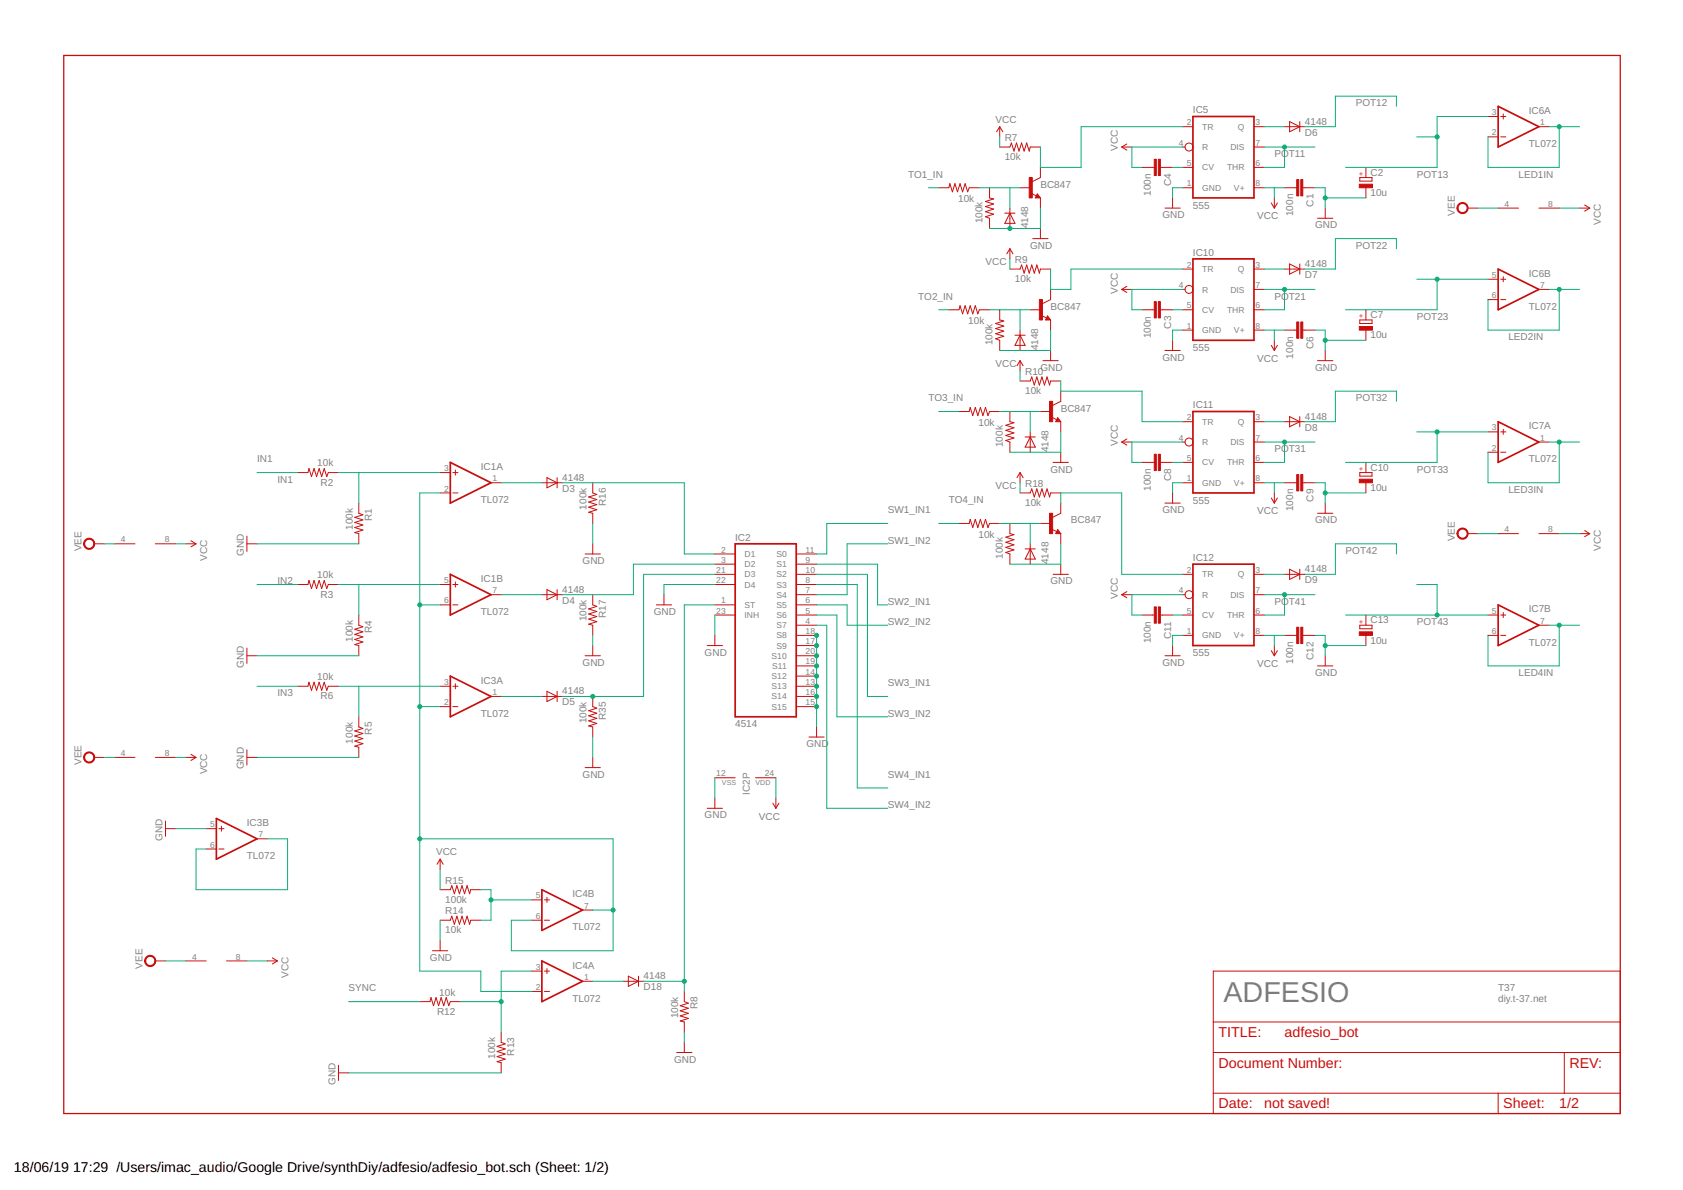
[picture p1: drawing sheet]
<svg xmlns="http://www.w3.org/2000/svg" width="420mm" height="297mm" viewBox="0 0 420 297" stroke-linecap="round" stroke-linejoin="round" font-family="sans-serif">
<g fill="none" stroke="#c90d0c" stroke-width=".42">
<path d="M297.8 29.1h15.3v20.3h-15.3zM374 26.5l10.2 5.1-10.2 5.1zM297.8 64.6h15.3v20.3h-15.3zM374 67.2l10.2 5-10.2 5.1zM112.4 115.4l10.2 5.1-10.2 5.1zM297.8 102.7h15.3v20.3h-15.3zM374 105.3l10.2 5-10.2 5.1zM183.5 135.7h15.3v43.2h-15.3zM112.4 143.4l10.2 5-10.2 5.1zM297.8 140.8h15.3v20.3h-15.3zM374 151l10.2 5.1-10.2 5zM112.4 168.8l10.2 5-10.2 5.1z"/>
<path d="M54 204.3l10.2 5.1-10.2 5.1zM135.3 222.1l10.1 5.1-10.1 5zM135.3 239.9l10.1 5-10.1 5.1z"/>
</g>
<g fill="none" stroke="#c90d0c" stroke-width=".25">
<path d="M249.6 31.6l.7 1.3M249.6 31.6l-.8 1.3M249.6 31.6v2.6M249.6 36.7h2.5l.4-1 .6 2 .7-2 .6 2 .6-2 .7 2 .6-2 .6 2 .3-1h2.5M280 36.7h2.6M280 36.7l1.3 .8M281.3 35.9l-1.3 .8M295.3 31.6h2.5M295.3 36.7h.5M313.1 31.6h2.5M313.1 36.7h2.5M320.7 31.6h5.1"/>
<path d="M321.9 30.4l2.6 1.2-2.6 1.3zM324.5 30.4v2.5M371.5 29.1h2.5M371.5 34.2h2.5M374.6 29.1h1.3M374.6 34.2h1.3M375.3 28.4v1.3M384.2 31.6h2.5M234.3 46.9h2.6l.2-1.1 .7 2.1 .6-2.1 .6 2.1 .7-2.1 .6 2.1 .6-2.1 .7 2.1 .4-1h2.5M247 46.9v2.5l1.1 .3-2.1 .6 2.1 .6-2.1 .7 2.1 .6-2.1 .6 2.1 .7-2.1 .6 1 .4v2.5M250.8 53.2h2.6M252.1 51.9v5.1"/>
<path d="M252.1 53.2l1.3 2.6h-2.6zM254.7 46.9h2.5M257.5 48.3l1.2 .6M257.8 59.6h3.8M259 48.4l.7 1h-1.2zM259 48.9l.1 .2h-.4l.3-.5 .5 .7h-.8M259.7 41.8v2.5l-2 1M259.7 49.4v2.5M259.7 57v2.6M285.1 41.8h3.1M289.7 41.8h3M290.8 51.9h3.8"/>
<path d="M292.7 49.4v2.5M295.3 41.8h2.5M295.3 46.9h2.5M313.1 41.8h2.5M313.1 46.9h2.5M317.4 50.7l.7 1.2M318.1 49.4v2.5M318.9 50.7l-.8 1.2M320.7 46.9h3M325.2 46.9h3.1M328.9 54.5h3.8M330.8 51.9v2.6"/>
<path d="M339.5 44.3h3v.9h-3zM341 41.8v2.5M341 46.9v2.5M366.4 51.9h2.5M374 51.9h5.1M384.2 51.9h5.1M394.3 51.9h2.6M395.6 51.2l1.3 .7M396.9 51.9l-1.3 .8M236.9 77.3h2.5l.3-1 .6 2 .6-2 .7 2 .6-2 .6 2 .7-2 .6 2 .4-1h2.5M249.6 77.3v2.6l1 .2-2 .7 2 .6-2 .6 2 .7-2 .6 2 .6-2 .7 1 .3v2.6M252.1 62.1l.8 1.3"/>
<path d="M252.1 62.1l-.7 1.3M252.1 62.1v2.5M252.1 67.2h2.6l.3-1.1 .7 2.1 .6-2.1 .6 2.1 .7-2.1 .6 2.1 .6-2.1 .7 2.1 .2-1h2.6M257.2 77.3h2.5M260 78.8l1.3 .6M261.5 78.8l.8 1.1h-1.3zM261.5 79.4l.1 .2h-.3l.2-.5 .5 .6h-.7M262.3 72.2v2.6l-2.1 1M262.3 79.9v2.5M280 72.2h2.6M280 72.2l1.3 .8M281.3 71.5l-1.3 .7"/>
<path d="M285.1 77.3h3.1M289.7 77.3h3M295.3 77.3h2.5M295.3 67.2h2.5M295.3 72.2h.5M313.1 77.3h2.5M313.1 67.2h2.5M313.1 72.2h2.5M320.7 67.2h5.1M321.9 65.9l2.6 1.3-2.6 1.2zM324.5 65.9v2.5M339.5 79.9h3v.9h-3z"/>
<path d="M341 77.3v2.6M371.5 69.7h2.5M371.5 74.8h2.5M374.6 69.7h1.3M374.6 74.8h1.3M375.3 69.1v1.2M384.2 72.2h2.5M253.4 83.7h2.5M254.7 90l.7 1.3M254.7 90l-.8 1.3M254.7 82.4v5.1M254.7 90v2.6"/>
<path d="M254.7 95.1h2.5l.4-1 .6 2 .6-2 .7 2 .6-2 .7 2 .6-2 .6 2 .3-1h2.5M254.7 83.7l1.2 2.5h-2.5zM260.4 90h3.8M262.3 87.5v2.5M264.8 97.6v2.6l-2 1M290.8 87.5h3.8M292.7 84.9v2.6M295.3 82.4h2.5M313.1 82.4h2.5M317.4 86.2l.7 1.3M318.1 84.9v2.6M318.9 86.2l-.8 1.3"/>
<path d="M320.7 82.4h3M325.2 82.4h3.1M328.9 90h3.8M330.8 87.5v2.5M341 82.4v2.5M74.3 118h2.6l.2-1.1 .7 2.1 .6-2.1 .6 2.1 .7-2.1 .6 2.1 .6-2.1 .7 2.1 .4-1h2.5M109.9 118h2.5M113.1 118h1.2M113.7 117.3v1.3M136.5 119.2l2.6 1.3-2.6 1.3zM139.1 119.2v2.6M239.4 102.7h2.6l.2-1 .6 2 .7-2 .6 2 .7-2 .6 2 .6-2 .7 2 .3-1h2.6"/>
<path d="M252.1 102.7v2.6l1 .2-2 .7 2 .6-2 .6 2 .7-2 .6 2 .6-2 .7 1 .3v2.6M254.7 118v2.5M254.7 118l.7 1.2M254.7 118l-.8 1.2M255.9 109.1h2.6M257.2 109.1l1.3 2.5h-2.6zM257.2 107.8v5.1M259.7 102.7h2.6M262.6 104.1l1.2 .7M262.9 115.4h3.8M264.1 104.2l.7 1.1h-1.3zM264.1 104.8l.1 .2h-.4l.3-.5 .5 .6h-.8"/>
<path d="M264.8 105.3v2.5M264.8 112.9v2.5M280 110.3h2.6M280 110.3l1.3 .8M281.3 109.6l-1.3 .7M285.1 115.4h3.1M289.7 115.4h3M295.3 105.3h2.5M295.3 110.3h.5M295.3 115.4h2.5M313.1 105.3h2.5M313.1 110.3h2.5"/>
<path d="M313.1 115.4h2.5M320.7 105.3h5.1M321.9 104l2.6 1.3-2.6 1.2zM324.5 104v2.5M339.5 118h3v.9h-3zM341 115.4v2.6M371.5 107.8h2.5M371.5 112.9h2.5M374.6 107.8h1.3M374.6 112.9h1.3M375.3 107.2v1.2M384.2 110.3h2.5"/>
<path d="M23.5 135.7h2.6M28.6 135.7h5.1M38.8 135.7h5.1M46.4 135.7h2.5M47.7 135l1.2 .7M48.9 135.7l-1.2 .8M61.6 135.7h2.6M61.6 133.8v3.8M89.6 125.6v2.5l1 .4-2 .6 2 .7-2 .6 2 .6-2 .7 2 .6-2 .6 1 .3v2.5M109.9 123h2.5M113.1 123h1.2M122.6 120.5h2.5"/>
<path d="M135.3 120.5h5.1M146.1 138.3h3.8M148 120.5v2.5l1 .4-2 .7 2 .6-2 .6 2 .7-2 .6 2 .6-2 .7 1 .2v2.6M148 135.7v2.6M178.5 138.3h5M198.8 138.3h5.1M239.4 130.7h2.6l.2-1.1 .6 2.1 .7-2.1 .6 2.1 .7-2.1 .6 2.1 .6-2.1 .7 2.1 .3-1h2.6M252.1 130.7v2.5l1 .3-2 .6 2 .6-2 .7 2 .6-2 .6 2 .7-2 .6 1 .4v2.5M254.7 123h2.5l.4-1 .6 2.1 .6-2.1 .7 2.1 .6-2.1 .7 2.1 .6-2.1 .6 2.1 .3-1.1h2.5M255.9 137h2.6M257.2 135.7v5.1M257.2 137l1.3 2.6h-2.6z"/>
<path d="M259.7 130.7h2.6M262.6 132.1l1.2 .6M264.1 132.2l.7 1h-1.3zM264.1 132.7l.1 .2h-.4l.3-.5 .5 .7h-.8M264.8 125.6v2.5l-2 1M264.8 133.2v2.5M290.8 125.6h3.8M292.7 123v2.6M295.3 120.5h2.5M313.1 120.5h2.5M317.4 124.3l.7 1.3M318.1 123v2.6"/>
<path d="M318.9 124.3l-.8 1.3M320.7 120.5h3M325.2 120.5h3.1M328.9 128.1h3.8M330.8 125.6v2.5M341 120.5v2.5M366.4 133.2h2.5M374 133.2h5.1M384.2 133.2h5.1M394.3 133.2h2.6M395.6 132.4l1.3 .8M396.9 133.2l-1.3 .8"/>
<path d="M74.3 145.9h2.6l.2-1 .7 2 .6-2 .6 2 .7-2 .6 2 .6-2 .7 2 .4-1h2.5M89.6 153.5v2.6l1 .3-2 .7 2 .6-2 .6 2 .7-2 .6 2 .7-2 .6 1 .2v2.6M109.9 145.9h2.5M109.9 151h2.5M113.1 145.9h1.2M113.1 151h1.2M113.7 145.3v1.2M122.6 148.4h2.5M135.3 148.4h5.1M136.5 147.2l2.6 1.2-2.6 1.3zM139.1 147.2v2.5M148 148.4v2.6l1 .4-2 .6 2 .6-2 .7 2 .6-2 .6 2 .7-2 .6 1 .3v2.5"/>
<path d="M163.9 151h3.8M165.8 148.4v2.6M178.5 145.9h5M178.5 151h5M178.5 140.8h5M178.5 153.5h5M178.5 143.4h5M178.5 158.6v2.5M198.8 145.9h5.1M198.8 151h5.1M198.8 148.4h5.1M198.8 140.8h5.1"/>
<path d="M198.8 156.1h5.1M198.8 153.5h5.1M198.8 143.4h5.1M198.8 158.6h5.1M262.9 143.4h3.8M264.8 140.8v2.6M280 148.4h2.6M280 148.4l1.3 .8M281.3 147.7l-1.3 .7M285.1 153.5h3.1M289.7 153.5h3M295.3 148.4h.5"/>
<path d="M295.3 153.5h2.5M295.3 143.4h2.5M295.3 158.6h2.5M313.1 148.4h2.5M313.1 153.5h2.5M313.1 143.4h2.5M313.1 158.6h2.5M320.7 143.4h5.1M320.7 158.6h3M321.9 142.1l2.6 1.3-2.6 1.2zM324.5 142.1v2.5M325.2 158.6h3.1"/>
<path d="M339.5 156.1h3v.9h-3zM341 153.5v2.6M341 158.6v2.5M371.5 153.5h2.5M371.5 158.6h2.5M374.6 153.5h1.3M374.6 158.6h1.3M375.3 152.9v1.3M384.2 156.1h2.5M61.6 163.7h2.6M61.6 161.8v3.8M74.3 171.3h2.6l.2-1 .7 2 .6-2 .6 2 .7-2 .6 2 .6-2 .7 2 .4-1h2.5"/>
<path d="M89.6 178.9v2.6l1 .3-2 .7 2 .6-2 .6 2 .7-2 .6 2 .6-2 .7 1 .2v2.6M109.9 171.3h2.5M109.9 176.4h2.5M113.1 171.3h1.2M113.1 176.4h1.2M113.7 170.7v1.2M122.6 173.8h2.5M135.3 173.8h5.1M136.5 172.6l2.6 1.2-2.6 1.3zM139.1 172.6v2.5M146.1 163.7h3.8M148 161.1v2.6"/>
<path d="M148 173.8v2.6l1 .4-2 .6 2 .6-2 .7 2 .6-2 .6 2 .7-2 .6 1 .3v2.5M176.6 161.1h3.8M198.8 171.3h5.1M198.8 168.8h5.1M198.8 176.4h5.1M198.8 173.8h5.1M198.8 161.1h5.1M198.8 166.2h5.1M198.8 163.7h5.1M290.8 163.7h3.8M292.7 161.1v2.6M317.4 162.4l.7 1.3"/>
<path d="M318.1 161.1v2.6M318.9 162.4l-.8 1.3M328.9 166.2h3.8M330.8 163.7v2.5M23.5 189.1h2.6M28.6 189.1h5.1M38.8 189.1h5.1M46.4 189.1h2.5M47.7 188.3l1.2 .8M48.9 189.1l-1.2 .7M61.6 187.2v3.8M61.6 189.1h2.6"/>
<path d="M146.1 191.6h3.8M148 189.1v2.5M178.5 199.2v2.6M178.5 194.1h5M188.6 194.1h5.1M193.7 199.2v2.6M202 184h3.8M203.9 181.5v2.5M41.3 206.8h2.6M41.3 204.9v3.8M51.5 206.8h2.5M51.5 211.9h2.5"/>
<path d="M54.7 206.8h1.2M54.7 211.9h1.2M55.3 206.2v1.3M64.2 209.4h2.5M109.9 214.5l.7 1.2M109.9 214.5l-.8 1.2M109.9 214.5v2.5M176.6 201.8h3.8M192.9 200.5l.8 1.3M194.5 200.5l-.8 1.3M38.8 239.9h2.5M46.4 239.9h5.1"/>
<path d="M56.6 239.9h5M66.7 239.9h2.6M68 239.1l1.3 .8M69.3 239.9l-1.3 .7M108 237.3h3.8M109.9 229.7h2.5l.4-1 .6 2 .7-2 .6 2 .6-2 .7 2 .6-2 .6 2 .3-1h2.5M109.9 234.8v2.5M109.9 222.1h2.5l.4-1 .6 2 .7-2 .6 2 .6-2 .7 2 .6-2 .6 2 .3-1h2.5M132.7 224.6h2.6M132.7 229.7h2.6M135.9 224.6h1.3M135.9 229.7h1.3"/>
<path d="M136.5 224v1.3M145.4 227.2h2.6M104.8 250h2.5l.3-1 .6 2 .7-2 .6 2 .6-2 .7 2 .6-2 .6 2 .4-1h2.6M125.1 257.6v2.6l1 .4-2 .6 2 .6-2 .7 2 .6-2 .6 2 .7-2 .6 1 .3v2.5M132.7 242.4h2.6M132.7 247.5h2.6M135.9 242.4h1.3M135.9 247.5h1.3M136.5 241.8v1.2M145.4 244.9h2.6M155.6 244.9h5.1M156.9 243.7l2.5 1.2-2.5 1.3z"/>
<path d="M159.4 243.7v2.5M170.8 247.5v2.5l1.1 .4-2.1 .6 2.1 .7-2.1 .6 2.1 .6-2.1 .7 2.1 .6-2.1 .6 1 .3v2.5M302.9 242.4h101.6v35.6h-101.6zM302.9 255.1h101.6M84.5 265.9v3.8M84.5 267.8h2.5M168.9 262.7h3.8M170.8 260.2v2.5M302.9 262.7h101.6M302.9 272.9h101.6M374 272.9v5.1M390.5 262.7v10.2"/>
<circle cx="296.8" cy="36.7" r=".99"/>
<circle cx="296.8" cy="72.2" r=".99"/>
<circle cx="296.8" cy="110.3" r=".99"/>
<circle cx="296.8" cy="148.4" r=".99"/>
</g>
<g fill="#c90d0c" stroke="#c90d0c" stroke-width=".25">
<path d="M21.3 134.8a1.39 1.39 0 0 1 2.2 .2 1.39 1.39 0 0 1-.9 2.1 1.39 1.39 0 0 1-1.7-1.4h.2a1.14 1.14 0 0 1 1.6-1 1.14 1.14 0 0 1 .3 1.9 1.14 1.14 0 0 1-1.8-.6l-.1-.3h-.2z" fill-rule="evenodd"/>
<path d="M21.3 188.1a1.4 1.4 0 0 1 2.2 .2 1.4 1.4 0 0 1-.9 2.1 1.4 1.4 0 0 1-1.7-1.3h.2a1.14 1.14 0 0 1 1.6-1.1 1.14 1.14 0 0 1 .3 1.9 1.14 1.14 0 0 1-1.8-.5l-.1-.3h-.2z" fill-rule="evenodd"/>
<path d="M36.5 238.9a1.39 1.39 0 0 1 2.2 .2 1.39 1.39 0 0 1-.8 2.1 1.39 1.39 0 0 1-1.8-1.3h.3a1.14 1.14 0 0 1 1.6-1.1 1.14 1.14 0 0 1 .2 1.9 1.14 1.14 0 0 1-1.8-.6v-.2h-.3z" fill-rule="evenodd"/>
<path d="M364.1 132.2a1.39 1.39 0 0 1 2.2 .3 1.39 1.39 0 0 1-.8 2 1.39 1.39 0 0 1-1.8-1.3h.3a1.15 1.15 0 0 1 1.6-1.1 1.15 1.15 0 0 1 .3 1.9 1.15 1.15 0 0 1-1.9-.5v-.3h-.3z" fill-rule="evenodd"/>
<path d="M364.1 51a1.4 1.4 0 0 1 2.2 .2 1.4 1.4 0 0 1-.8 2.1 1.4 1.4 0 0 1-1.8-1.4h.3a1.15 1.15 0 0 1 1.6-1 1.15 1.15 0 0 1 .3 1.9 1.15 1.15 0 0 1-1.9-.6v-.3h-.3z" fill-rule="evenodd"/>
</g>
<g fill="#c90d0c" stroke="#c90d0c" stroke-width=".25">
<path d="M288.2 39.8h.5v4h-.5z"/>
<path d="M289.2 39.8h.5v4h-.5z"/>
<path d="M256.9 44.3h.8v5.1h-.8z"/>
<path d="M259.5 74.8h.7v5.1h-.7z"/>
<path d="M262 100.2h.8v5.1h-.8z"/>
<path d="M262 128.1h.8v5.1h-.8z"/>
<path d="M323.7 44.8h.5v4.1h-.5z"/>
<path d="M324.7 44.8h.5v4.1h-.5z"/>
<path d="M339.3 46h3.3v.9h-3.3z"/>
<path d="M288.2 75.3h.5v4.1h-.5z"/>
<path d="M289.2 75.3h.5v4.1h-.5z"/>
<path d="M323.7 80.4h.5v4h-.5z"/>
<path d="M324.7 80.4h.5v4h-.5z"/>
<path d="M339.3 81.5h3.3v.9h-3.3z"/>
<path d="M288.2 113.4h.5v4.1h-.5z"/>
<path d="M289.2 113.4h.5v4.1h-.5z"/>
<path d="M323.7 118.5h.5v4h-.5z"/>
<path d="M324.7 118.5h.5v4h-.5z"/>
<path d="M339.3 119.6h3.3v.9h-3.3z"/>
<path d="M288.2 151.5h.5v4.1h-.5z"/>
<path d="M289.2 151.5h.5v4.1h-.5z"/>
<path d="M323.7 156.6h.5v4h-.5z"/>
<path d="M324.7 156.6h.5v4h-.5z"/>
<path d="M339.3 157.7h3.3v.9h-3.3z"/>
</g>
<path d="M15.9 13.8h388.6v264.2h-388.6z" fill="none" stroke="#c90d0c" stroke-width=".32"/>
<g fill="none" stroke="#0dab76" stroke-width=".25">
<path d="M249.6 34.2v2.5M295.3 31.6h-25.4v10.2h-10.2v-5.1M295.3 36.7h-12.7v5.1h2.5M315.6 36.7h12.7M315.6 31.6h5.1M320.7 36.7v5.1h-5.1M348.6 26.5v-2.5h-15.2v7.6h-7.6M353.7 34.2h5.1M371.5 29.1h-12.7v12.7h-22.9M386.7 31.6h7.6M389.3 31.6v10.2h-17.8v-7.6M231.8 46.9h2.5"/>
<path d="M244.5 46.9h10.2M252.1 46.9v5M259.7 51.9v5.1h-12.7M292.7 41.8h2.6M295.3 46.9h-2.6v2.5M315.6 46.9h5.1M318.1 46.9v2.5M328.3 46.9h2.5v5M330.8 49.4h10.2M368.9 51.9h5.1M389.3 51.9h5M234.3 77.3h2.6"/>
<path d="M247 77.3h10.2M252.1 64.6v2.6M254.7 77.3v5.1M262.3 67.2v5h5.1v-5h27.9M292.7 77.3h2.6M295.3 72.2h-12.7v5.1h2.5M315.6 72.2h12.7M315.6 67.2h5.1M320.7 72.2v5.1h-5.1M348.6 62.1v-2.5h-15.2v7.6h-7.6M353.7 69.7h17.8M358.8 69.7v7.6h-22.9"/>
<path d="M386.7 72.2h7.6M389.3 72.2v10.2h-17.8v-7.6M254.7 92.6v2.5M262.3 82.4v5.1h-12.7M264.8 95.1v2.5h20.3v7.7h10.2M295.3 82.4h-2.6v2.5M315.6 82.4h5.1M318.1 82.4v2.5M328.3 82.4h2.5v5.1M330.8 84.9h10.2M64.2 118h10.1M84.5 118h25.4"/>
<path d="M89.6 118v7.6M234.3 102.7h5.1M249.6 102.7h10.1M257.2 102.7v5.1M264.8 107.8v5.1h-12.7M292.7 115.4h2.6M295.3 110.3h-12.7v5.1h2.5M315.6 110.3h12.7M315.6 105.3h5.1M320.7 110.3v5.1h-5.1M348.6 100.2v-2.6h-15.2v7.7h-7.6M353.7 107.8h17.8"/>
<path d="M358.8 107.8v7.6h-22.9M386.7 110.3h7.6M389.3 110.3v10.2h-17.8v-7.6M26.1 135.7h2.5M43.9 135.7h2.5M64.2 135.7h25.4M109.9 123h-5.1v119.4h15.2v5.1h12.7M125.1 120.5h10.2M140.4 120.5h30.4v17.8h7.7M148 130.7v5M221.6 135.7h-10.1v12.7h-7.6M221.6 130.7h-15.2v7.6h-2.5"/>
<path d="M234.3 130.7h5.1M249.6 130.7h10.1M254.7 120.5v2.5M257.2 130.7v5M264.8 125.6v-2.6h15.2v20.4h15.3M264.8 135.7v5.1h-12.7M295.3 120.5h-2.6v2.5M315.6 120.5h5.1M318.1 120.5v2.5M328.3 120.5h2.5v5.1M330.8 123h10.2M348.6 138.3v-2.6h-15.2v7.7h-7.6"/>
<path d="M368.9 133.2h5.1M389.3 133.2h5M64.2 145.9h10.1M84.5 145.9h25.4M89.6 145.9v7.6M104.8 151h5.1M125.1 148.4h10.2M148 158.6v2.5M178.5 153.5v5.1M178.5 151h-7.7v96.5M178.5 145.9h-12.7v2.5M178.5 140.8h-20.4v7.6h-17.7"/>
<path d="M178.5 143.4h-17.8v30.4h-20.3M203.9 145.9h10.1v50.8h7.6M203.9 158.6v22.9M203.9 140.8h15.2v10.2h2.5M203.9 153.5h5v25.4h12.7M203.9 151h7.6v5.1h10.1M203.9 143.4h12.7v30.4h5M203.9 156.1h2.5v45.7h15.2M292.7 153.5h2.6M295.3 158.6h-2.6v2.5M295.3 148.4h-12.7v5.1h2.5M315.6 158.6h5.1"/>
<path d="M315.6 148.4h12.7M315.6 143.4h5.1M318.1 158.6v2.5M320.7 148.4v5.1h-5.1M328.3 158.6h2.5v5.1M335.9 153.5h35.6M353.7 145.9h5.1v7.6M386.7 156.1h7.6M389.3 156.1v10.1h-17.8v-7.6M64.2 163.7h25.4M64.2 171.3h10.1M84.5 171.3h25.4"/>
<path d="M89.6 171.3v7.6M104.8 176.4h5.1M125.1 173.8h10.2M330.8 161.1h10.2M26.1 189.1h2.5M43.9 189.1h2.5M64.2 189.1h25.4M148 184v5.1M178.5 194.1v5.1M193.7 194.1v5.1M43.9 206.8h7.6M66.7 209.4h5.1v12.7h-22.9v-10.2h2.6"/>
<path d="M104.8 209.4h48.3v27.9h-25.4v-7.6h5M109.9 217v5.1M41.3 239.9h5.1M61.6 239.9h5.1M109.9 229.7v5.1M120 222.1h2.6v7.6h-2.6M122.6 224.6h10.1M148 227.2h5.1M87 250h17.8M115 250h10.1M132.7 242.4h-7.6v15.2M148 244.9h7.6"/>
<path d="M160.7 244.9h10.1M170.8 257.6v2.6M87 267.8h38.1"/>
</g>
<g fill="#0dab76" stroke="#0dab76" stroke-width=".25">
<circle cx="330.8" cy="49.4" r=".51"/>
<circle cx="203.9" cy="158.6" r=".51"/>
<circle cx="203.9" cy="161.1" r=".51"/>
<circle cx="203.9" cy="163.7" r=".51"/>
<circle cx="203.9" cy="166.2" r=".51"/>
<circle cx="203.9" cy="168.8" r=".51"/>
<circle cx="203.9" cy="171.3" r=".51"/>
<circle cx="203.9" cy="173.8" r=".51"/>
<circle cx="203.9" cy="176.4" r=".51"/>
<circle cx="330.8" cy="84.9" r=".51"/>
<circle cx="330.8" cy="123" r=".51"/>
<circle cx="330.8" cy="161.1" r=".51"/>
<circle cx="252.1" cy="57" r=".51"/>
<circle cx="125.1" cy="250" r=".51"/>
<circle cx="104.8" cy="151" r=".51"/>
<circle cx="104.8" cy="176.4" r=".51"/>
<circle cx="153.1" cy="227.2" r=".51"/>
<circle cx="104.8" cy="209.4" r=".51"/>
<circle cx="122.6" cy="224.6" r=".51"/>
<circle cx="148" cy="173.8" r=".51"/>
<circle cx="170.8" cy="244.9" r=".51"/>
<circle cx="320.7" cy="36.7" r=".51"/>
<circle cx="358.8" cy="34.2" r=".51"/>
<circle cx="320.7" cy="72.2" r=".51"/>
<circle cx="358.8" cy="69.7" r=".51"/>
<circle cx="320.7" cy="110.3" r=".51"/>
<circle cx="358.8" cy="107.8" r=".51"/>
<circle cx="320.7" cy="148.4" r=".51"/>
<circle cx="358.8" cy="153.5" r=".51"/>
<circle cx="389.3" cy="110.3" r=".51"/>
<circle cx="389.3" cy="156.1" r=".51"/>
<circle cx="389.3" cy="72.2" r=".51"/>
<circle cx="389.3" cy="31.6" r=".51"/>
</g>
<text font-size="7.2" fill="#808080" x="305.4" y="250">ADFESIO</text>
<g font-size="3.6" fill="#c90d0c">
<text x="304.2" y="258.9">TITLE:</text>
<text x="320.7" y="258.9">adfesio_bot</text>
<text x="304.2" y="266.5">Document Number:</text>
<text x="391.8" y="266.5">REV:</text>
<text x="304.2" y="276.7">Date:</text>
<text x="315.6" y="276.7">not saved!</text>
<text x="375.3" y="276.7">Sheet:</text>
<text x="389.3" y="276.7">1/2</text>
</g>
<g font-size="3.5">
<text x="3.5" y="292.5">18/06/19</text>
<text x="18.2" y="292.5">17:29 /Users/imac_audio/Google Drive/synthDiy/adfesio/adfesio_bot.sch (Sheet: 1/2)</text>
</g>
<g font-size="2.5" fill="#808080">
<text x="297.8" y="28.3">IC5</text>
<text x="338.5" y="26.5">POT12</text>
<text x="381.6" y="28.4">IC6A</text>
<text x="248.6" y="30.6">VCC</text>
<text x="250.8" y="35.2">R7</text>
<text x="325.8" y="31.1">4148</text>
<text x="325.8" y="33.9">D6</text>
<text x="250.8" y="40">10k</text>
<text x="279" y="37.7" transform="rotate(-90 279 37.7)">VCC</text>
<text x="318.1" y="39.2">POT11</text>
<text x="381.6" y="36.7">TL072</text>
<text x="226.7" y="44.3">TO1_IN</text>
<text x="259.7" y="46.9">BC847</text>
<text x="292.4" y="46.5" transform="rotate(-90 292.4 46.5)">C4</text>
<text x="342.1" y="43.8">C2</text>
<text x="353.7" y="44.3">POT13</text>
<text x="379.1" y="44.3">LED1IN</text>
<text x="239.2" y="50.4">10k</text>
<text x="287.3" y="48.9" transform="rotate(-90 287.3 48.9)">100n</text>
<text x="297.8" y="52.1">555</text>
<text x="322.8" y="53.9" transform="rotate(-90 322.8 53.9)">100n</text>
<text x="327.9" y="51.6" transform="rotate(-90 327.9 51.6)">C1</text>
<text x="342.1" y="48.9">10u</text>
<text x="363.2" y="53.8" transform="rotate(-90 363.2 53.8)">VEE</text>
<text x="245.3" y="55.7" transform="rotate(-90 245.3 55.7)">100k</text>
<text x="256.7" y="57" transform="rotate(-90 256.7 57)">4148</text>
<text x="290.2" y="54.5">GND</text>
<text x="313.9" y="54.7">VCC</text>
<text x="328.3" y="57">GND</text>
<text x="399.7" y="56.2" transform="rotate(-90 399.7 56.2)">VCC</text>
<text x="253.4" y="65.7">R9</text>
<text x="257.2" y="62.1">GND</text>
<text x="297.8" y="63.9">IC10</text>
<text x="338.5" y="62.1">POT22</text>
<text x="246" y="66.2">VCC</text>
<text x="253.4" y="70.5">10k</text>
<text x="325.8" y="66.6">4148</text>
<text x="325.8" y="69.4">D7</text>
<text x="381.6" y="69.1">IC6B</text>
<text x="229.3" y="74.8">TO2_IN</text>
<text x="262.3" y="77.3">BC847</text>
<text x="279" y="73.3" transform="rotate(-90 279 73.3)">VCC</text>
<text x="318.1" y="74.8">POT21</text>
<text x="381.6" y="77.3">TL072</text>
<text x="241.7" y="80.9">10k</text>
<text x="292.4" y="82" transform="rotate(-90 292.4 82)">C3</text>
<text x="342.1" y="79.4">C7</text>
<text x="353.7" y="79.9">POT23</text>
<text x="247.8" y="86.2" transform="rotate(-90 247.8 86.2)">100k</text>
<text x="259.2" y="87.5" transform="rotate(-90 259.2 87.5)">4148</text>
<text x="287.3" y="84.4" transform="rotate(-90 287.3 84.4)">100n</text>
<text x="297.8" y="87.6">555</text>
<text x="322.8" y="89.5" transform="rotate(-90 322.8 89.5)">100n</text>
<text x="327.9" y="87.1" transform="rotate(-90 327.9 87.1)">C6</text>
<text x="342.1" y="84.5">10u</text>
<text x="376.6" y="84.9">LED2IN</text>
<text x="248.6" y="91.6">VCC</text>
<text x="255.9" y="93.6">R10</text>
<text x="259.7" y="92.6">GND</text>
<text x="290.2" y="90">GND</text>
<text x="313.9" y="90.3">VCC</text>
<text x="328.3" y="92.6">GND</text>
<text x="231.8" y="100.2">TO3_IN</text>
<text x="255.9" y="98.4">10k</text>
<text x="297.8" y="102">IC11</text>
<text x="338.5" y="100.2">POT32</text>
<text x="244.3" y="106.3">10k</text>
<text x="264.8" y="102.7">BC847</text>
<text x="325.8" y="104.7">4148</text>
<text x="325.8" y="107.5">D8</text>
<text x="381.6" y="107.2">IC7A</text>
<text x="250.3" y="111.6" transform="rotate(-90 250.3 111.6)">100k</text>
<text x="261.7" y="112.9" transform="rotate(-90 261.7 112.9)">4148</text>
<text x="279" y="111.4" transform="rotate(-90 279 111.4)">VCC</text>
<text x="318.1" y="112.9">POT31</text>
<text x="64.2" y="115.4">IN1</text>
<text x="79.2" y="116.4">10k</text>
<text x="120" y="117.3">IC1A</text>
<text x="140.4" y="120">4148</text>
<text x="262.3" y="118">GND</text>
<text x="342.1" y="117.5">C10</text>
<text x="353.7" y="118">POT33</text>
<text x="381.6" y="115.4">TL072</text>
<text x="69.3" y="120.5">IN1</text>
<text x="80" y="121.2">R2</text>
<text x="120" y="125.6">TL072</text>
<text x="140.4" y="122.8">D3</text>
<text x="236.9" y="125.6">TO4_IN</text>
<text x="248.6" y="122">VCC</text>
<text x="255.9" y="121.5">R18</text>
<text x="287.3" y="122.5" transform="rotate(-90 287.3 122.5)">100n</text>
<text x="292.4" y="120.1" transform="rotate(-90 292.4 120.1)">C8</text>
<text x="297.8" y="125.7">555</text>
<text x="327.9" y="125.2" transform="rotate(-90 327.9 125.2)">C9</text>
<text x="342.1" y="122.6">10u</text>
<text x="376.6" y="123">LED3IN</text>
<text x="92.8" y="130" transform="rotate(-90 92.8 130)">R1</text>
<text x="146.5" y="127.2" transform="rotate(-90 146.5 127.2)">100k</text>
<text x="151.3" y="126.3" transform="rotate(-90 151.3 126.3)">R16</text>
<text x="221.6" y="128.1">SW1_IN1</text>
<text x="255.9" y="126.3">10k</text>
<text x="267.3" y="130.7">BC847</text>
<text x="290.2" y="128.1">GND</text>
<text x="313.9" y="128.4">VCC</text>
<text x="322.8" y="127.6" transform="rotate(-90 322.8 127.6)">100n</text>
<text x="328.3" y="130.7">GND</text>
<text x="20.4" y="137.6" transform="rotate(-90 20.4 137.6)">VEE</text>
<text x="88" y="132.3" transform="rotate(-90 88 132.3)">100k</text>
<text x="183.5" y="135.1">IC2</text>
<text x="221.6" y="135.7">SW1_IN2</text>
<text x="244.3" y="134.2">10k</text>
<text x="363.2" y="135.1" transform="rotate(-90 363.2 135.1)">VEE</text>
<text x="399.7" y="137.5" transform="rotate(-90 399.7 137.5)">VCC</text>
<text x="51.7" y="140" transform="rotate(-90 51.7 140)">VCC</text>
<text x="60.9" y="138.7" transform="rotate(-90 60.9 138.7)">GND</text>
<text x="145.4" y="140.8">GND</text>
<text x="250.3" y="139.5" transform="rotate(-90 250.3 139.5)">100k</text>
<text x="261.7" y="140.8" transform="rotate(-90 261.7 140.8)">4148</text>
<text x="297.8" y="140.1">IC12</text>
<text x="325.8" y="142.8">4148</text>
<text x="335.9" y="138.3">POT42</text>
<text x="69.3" y="145.9">IN2</text>
<text x="79.2" y="144.4">10k</text>
<text x="80" y="149.2">R3</text>
<text x="120" y="145.3">IC1B</text>
<text x="140.4" y="147.9">4148</text>
<text x="262.3" y="145.9">GND</text>
<text x="279" y="149.5" transform="rotate(-90 279 149.5)">VCC</text>
<text x="325.8" y="145.6">D9</text>
<text x="120" y="153.5">TL072</text>
<text x="140.4" y="150.7">D4</text>
<text x="146.5" y="155.1" transform="rotate(-90 146.5 155.1)">100k</text>
<text x="151.3" y="154.3" transform="rotate(-90 151.3 154.3)">R17</text>
<text x="163.2" y="153.5">GND</text>
<text x="221.6" y="151">SW2_IN1</text>
<text x="318.1" y="151">POT41</text>
<text x="342.1" y="155.6">C13</text>
<text x="381.6" y="152.9">IC7B</text>
<text x="88" y="160.2" transform="rotate(-90 88 160.2)">100k</text>
<text x="92.8" y="158" transform="rotate(-90 92.8 158)">R4</text>
<text x="221.6" y="156.1">SW2_IN2</text>
<text x="287.3" y="160.6" transform="rotate(-90 287.3 160.6)">100n</text>
<text x="292.4" y="159.4" transform="rotate(-90 292.4 159.4)">C11</text>
<text x="342.1" y="160.7">10u</text>
<text x="353.7" y="156.1">POT43</text>
<text x="381.6" y="161.1">TL072</text>
<text x="60.9" y="166.7" transform="rotate(-90 60.9 166.7)">GND</text>
<text x="145.4" y="166.2">GND</text>
<text x="175.9" y="163.7">GND</text>
<text x="290.2" y="166.2">GND</text>
<text x="297.8" y="163.8">555</text>
<text x="313.9" y="166.5">VCC</text>
<text x="322.8" y="165.7" transform="rotate(-90 322.8 165.7)">100n</text>
<text x="327.9" y="164.7" transform="rotate(-90 327.9 164.7)">C12</text>
<text x="69.3" y="173.8">IN3</text>
<text x="79.2" y="169.8">10k</text>
<text x="120" y="170.7">IC3A</text>
<text x="140.4" y="173.3">4148</text>
<text x="221.6" y="171.3">SW3_IN1</text>
<text x="328.3" y="168.8">GND</text>
<text x="379.1" y="168.8">LED4IN</text>
<text x="80" y="174.6">R6</text>
<text x="120" y="178.9">TL072</text>
<text x="140.4" y="176.1">D5</text>
<text x="151.3" y="179.7" transform="rotate(-90 151.3 179.7)">R35</text>
<text x="221.6" y="178.9">SW3_IN2</text>
<text x="88" y="185.6" transform="rotate(-90 88 185.6)">100k</text>
<text x="92.8" y="183.4" transform="rotate(-90 92.8 183.4)">R5</text>
<text x="146.5" y="180.5" transform="rotate(-90 146.5 180.5)">100k</text>
<text x="183.5" y="181.5">4514</text>
<text x="20.4" y="191" transform="rotate(-90 20.4 191)">VEE</text>
<text x="201.3" y="186.5">GND</text>
<text x="51.7" y="193.3" transform="rotate(-90 51.7 193.3)">VCC</text>
<text x="60.9" y="192.1" transform="rotate(-90 60.9 192.1)">GND</text>
<text x="145.4" y="194.1">GND</text>
<text x="221.6" y="194.1">SW4_IN1</text>
<text x="187.2" y="198.4" transform="rotate(-90 187.2 198.4)">IC2P</text>
<text x="221.6" y="201.8">SW4_IN2</text>
<text x="40.6" y="209.9" transform="rotate(-90 40.6 209.9)">GND</text>
<text x="61.6" y="206.2">IC3B</text>
<text x="175.9" y="204.3">GND</text>
<text x="189.4" y="204.6">VCC</text>
<text x="61.6" y="214.5">TL072</text>
<text x="108.9" y="213.4">VCC</text>
<text x="111.2" y="220.6">R15</text>
<text x="111.2" y="225.4">100k</text>
<text x="142.9" y="224">IC4B</text>
<text x="111.2" y="233">10k</text>
<text x="111.2" y="228.2">R14</text>
<text x="142.9" y="232.2">TL072</text>
<text x="107.3" y="239.9">GND</text>
<text x="35.6" y="241.8" transform="rotate(-90 35.6 241.8)">VEE</text>
<text x="72" y="244.1" transform="rotate(-90 72 244.1)">VCC</text>
<text x="142.9" y="241.8">IC4A</text>
<text x="160.7" y="244.4">4148</text>
<text x="87" y="247.5">SYNC</text>
<text x="109.7" y="248.5">10k</text>
<text x="142.9" y="250">TL072</text>
<text x="160.7" y="247.2">D18</text>
<text x="174.1" y="251.9" transform="rotate(-90 174.1 251.9)">R8</text>
<text x="374" y="247.4">T37</text>
<text x="374" y="250">diy.t-37.net</text>
<text x="109.1" y="253.3">R12</text>
<text x="169.3" y="254.2" transform="rotate(-90 169.3 254.2)">100k</text>
<text x="128.4" y="263.5" transform="rotate(-90 128.4 263.5)">R13</text>
<text x="123.6" y="264.3" transform="rotate(-90 123.6 264.3)">100k</text>
<text x="168.3" y="265.3">GND</text>
<text x="83.7" y="270.8" transform="rotate(-90 83.7 270.8)">GND</text>
</g>
<g font-size="2.1" fill="#808080">
<text x="372.5" y="28.7">3</text>
<text x="296.3" y="31.3">2</text>
<text x="300.2" y="32.4">TR</text>
<text x="309.1" y="32.4">Q</text>
<text x="313.4" y="31.3">3</text>
<text x="372.5" y="33.8">2</text>
<text x="384.5" y="31.3">1</text>
<text x="294.3" y="36.3">4</text>
<text x="296.3" y="41.4">5</text>
<text x="300.2" y="37.5">R</text>
<text x="307.2" y="37.5">DIS</text>
<text x="313.4" y="41.4">6</text>
<text x="313.4" y="36.3">7</text>
<text x="296.3" y="46.5">1</text>
<text x="300.2" y="42.5">CV</text>
<text x="300.2" y="47.6">GND</text>
<text x="306.3" y="42.5">THR</text>
<text x="308.1" y="47.6">V+</text>
<text x="313.4" y="46.5">8</text>
<text x="375.6" y="51.6">4</text>
<text x="386.5" y="51.6">8</text>
<text x="294.3" y="71.9">4</text>
<text x="296.3" y="66.8">2</text>
<text x="300.2" y="67.9">TR</text>
<text x="309.1" y="67.9">Q</text>
<text x="313.4" y="66.8">3</text>
<text x="313.4" y="71.9">7</text>
<text x="372.5" y="69.4">5</text>
<text x="384.5" y="71.9">7</text>
<text x="296.3" y="77">5</text>
<text x="300.2" y="73">R</text>
<text x="307.2" y="73">DIS</text>
<text x="313.4" y="77">6</text>
<text x="372.5" y="74.4">6</text>
<text x="296.3" y="82.1">1</text>
<text x="300.2" y="78.1">CV</text>
<text x="300.2" y="83.2">GND</text>
<text x="306.3" y="78.1">THR</text>
<text x="308.1" y="83.2">V+</text>
<text x="313.4" y="82.1">8</text>
<text x="296.3" y="104.9">2</text>
<text x="300.2" y="106">TR</text>
<text x="309.1" y="106">Q</text>
<text x="313.4" y="104.9">3</text>
<text x="372.5" y="107.4">3</text>
<text x="294.3" y="110">4</text>
<text x="300.2" y="111.1">R</text>
<text x="307.2" y="111.1">DIS</text>
<text x="313.4" y="110">7</text>
<text x="372.5" y="112.5">2</text>
<text x="384.5" y="110">1</text>
<text x="110.9" y="117.6">3</text>
<text x="296.3" y="115.1">5</text>
<text x="300.2" y="116.2">CV</text>
<text x="306.3" y="116.2">THR</text>
<text x="313.4" y="115.1">6</text>
<text x="110.9" y="122.7">2</text>
<text x="122.9" y="120.1">1</text>
<text x="296.3" y="120.1">1</text>
<text x="300.2" y="121.3">GND</text>
<text x="308.1" y="121.3">V+</text>
<text x="313.4" y="120.1">8</text>
<text x="30.2" y="135.4">4</text>
<text x="41.1" y="135.4">8</text>
<text x="180" y="137.9">2</text>
<text x="201.1" y="137.9">11</text>
<text x="375.6" y="132.8">4</text>
<text x="386.5" y="132.8">8</text>
<text x="178.8" y="143">21</text>
<text x="180" y="140.5">3</text>
<text x="185.9" y="139">D1</text>
<text x="185.9" y="141.6">D2</text>
<text x="193.8" y="141.6">S1</text>
<text x="193.8" y="139">S0</text>
<text x="201.1" y="140.5">9</text>
<text x="201.1" y="143">10</text>
<text x="296.3" y="143">2</text>
<text x="313.4" y="143">3</text>
<text x="110.9" y="145.5">5</text>
<text x="122.9" y="148.1">7</text>
<text x="178.8" y="145.5">22</text>
<text x="185.9" y="144.1">D3</text>
<text x="185.9" y="146.7">D4</text>
<text x="193.8" y="149.2">S4</text>
<text x="193.8" y="146.7">S3</text>
<text x="193.8" y="144.1">S2</text>
<text x="201.1" y="148.1">7</text>
<text x="201.1" y="145.5">8</text>
<text x="294.3" y="148.1">4</text>
<text x="300.2" y="144.1">TR</text>
<text x="300.2" y="149.2">R</text>
<text x="307.2" y="149.2">DIS</text>
<text x="309.1" y="144.1">Q</text>
<text x="313.4" y="148.1">7</text>
<text x="110.9" y="150.6">6</text>
<text x="178.8" y="153.2">23</text>
<text x="180" y="150.6">1</text>
<text x="185.9" y="151.7">ST</text>
<text x="185.9" y="154.3">INH</text>
<text x="193.8" y="154.3">S6</text>
<text x="193.8" y="151.7">S5</text>
<text x="201.1" y="155.7">4</text>
<text x="201.1" y="153.2">5</text>
<text x="201.1" y="150.6">6</text>
<text x="296.3" y="153.2">5</text>
<text x="300.2" y="154.3">CV</text>
<text x="306.3" y="154.3">THR</text>
<text x="313.4" y="153.2">6</text>
<text x="372.5" y="153.2">5</text>
<text x="384.5" y="155.7">7</text>
<text x="193.8" y="156.8">S7</text>
<text x="193.8" y="161.9">S9</text>
<text x="193.8" y="159.4">S8</text>
<text x="201.1" y="160.8">17</text>
<text x="201.1" y="158.2">18</text>
<text x="296.3" y="158.2">1</text>
<text x="300.2" y="159.4">GND</text>
<text x="308.1" y="159.4">V+</text>
<text x="313.4" y="158.2">8</text>
<text x="372.5" y="158.2">6</text>
<text x="192.6" y="164.4">S10</text>
<text x="192.8" y="167">S11</text>
<text x="201.1" y="165.9">19</text>
<text x="201.1" y="163.3">20</text>
<text x="110.9" y="170.9">3</text>
<text x="122.9" y="173.5">1</text>
<text x="192.6" y="172.1">S13</text>
<text x="192.6" y="169.5">S12</text>
<text x="201.1" y="170.9">13</text>
<text x="201.1" y="168.4">14</text>
<text x="201.1" y="173.5">16</text>
<text x="110.9" y="176">2</text>
<text x="192.6" y="177.1">S15</text>
<text x="192.6" y="174.6">S14</text>
<text x="201.1" y="176">15</text>
<text x="30.2" y="188.7">4</text>
<text x="41.1" y="188.7">8</text>
<text x="178.8" y="193.8">12</text>
<text x="191" y="193.8">24</text>
<text x="52.5" y="206.5">5</text>
<text x="64.5" y="209">7</text>
<text x="52.5" y="211.6">6</text>
<text x="133.7" y="224.3">5</text>
<text x="145.8" y="226.8">7</text>
<text x="133.7" y="229.3">6</text>
<text x="48" y="239.5">4</text>
<text x="58.9" y="239.5">8</text>
<text x="133.7" y="242">3</text>
<text x="145.8" y="244.6">1</text>
<text x="133.7" y="247.1">2</text>
</g>
<g font-size="1.8" fill="#c90d0c">
<text x="340.4" y="43.9" transform="rotate(-90 340.4 43.9)">+</text>
<text x="340.4" y="79.5" transform="rotate(-90 340.4 79.5)">+</text>
<text x="340.4" y="117.6" transform="rotate(-90 340.4 117.6)">+</text>
<text x="340.4" y="155.6" transform="rotate(-90 340.4 155.6)">+</text>
</g>
<g font-size="1.8" fill="#808080">
<text x="180.2" y="196.1">VSS</text>
<text x="188.6" y="196.1">VDD</text>
</g>
</svg>
